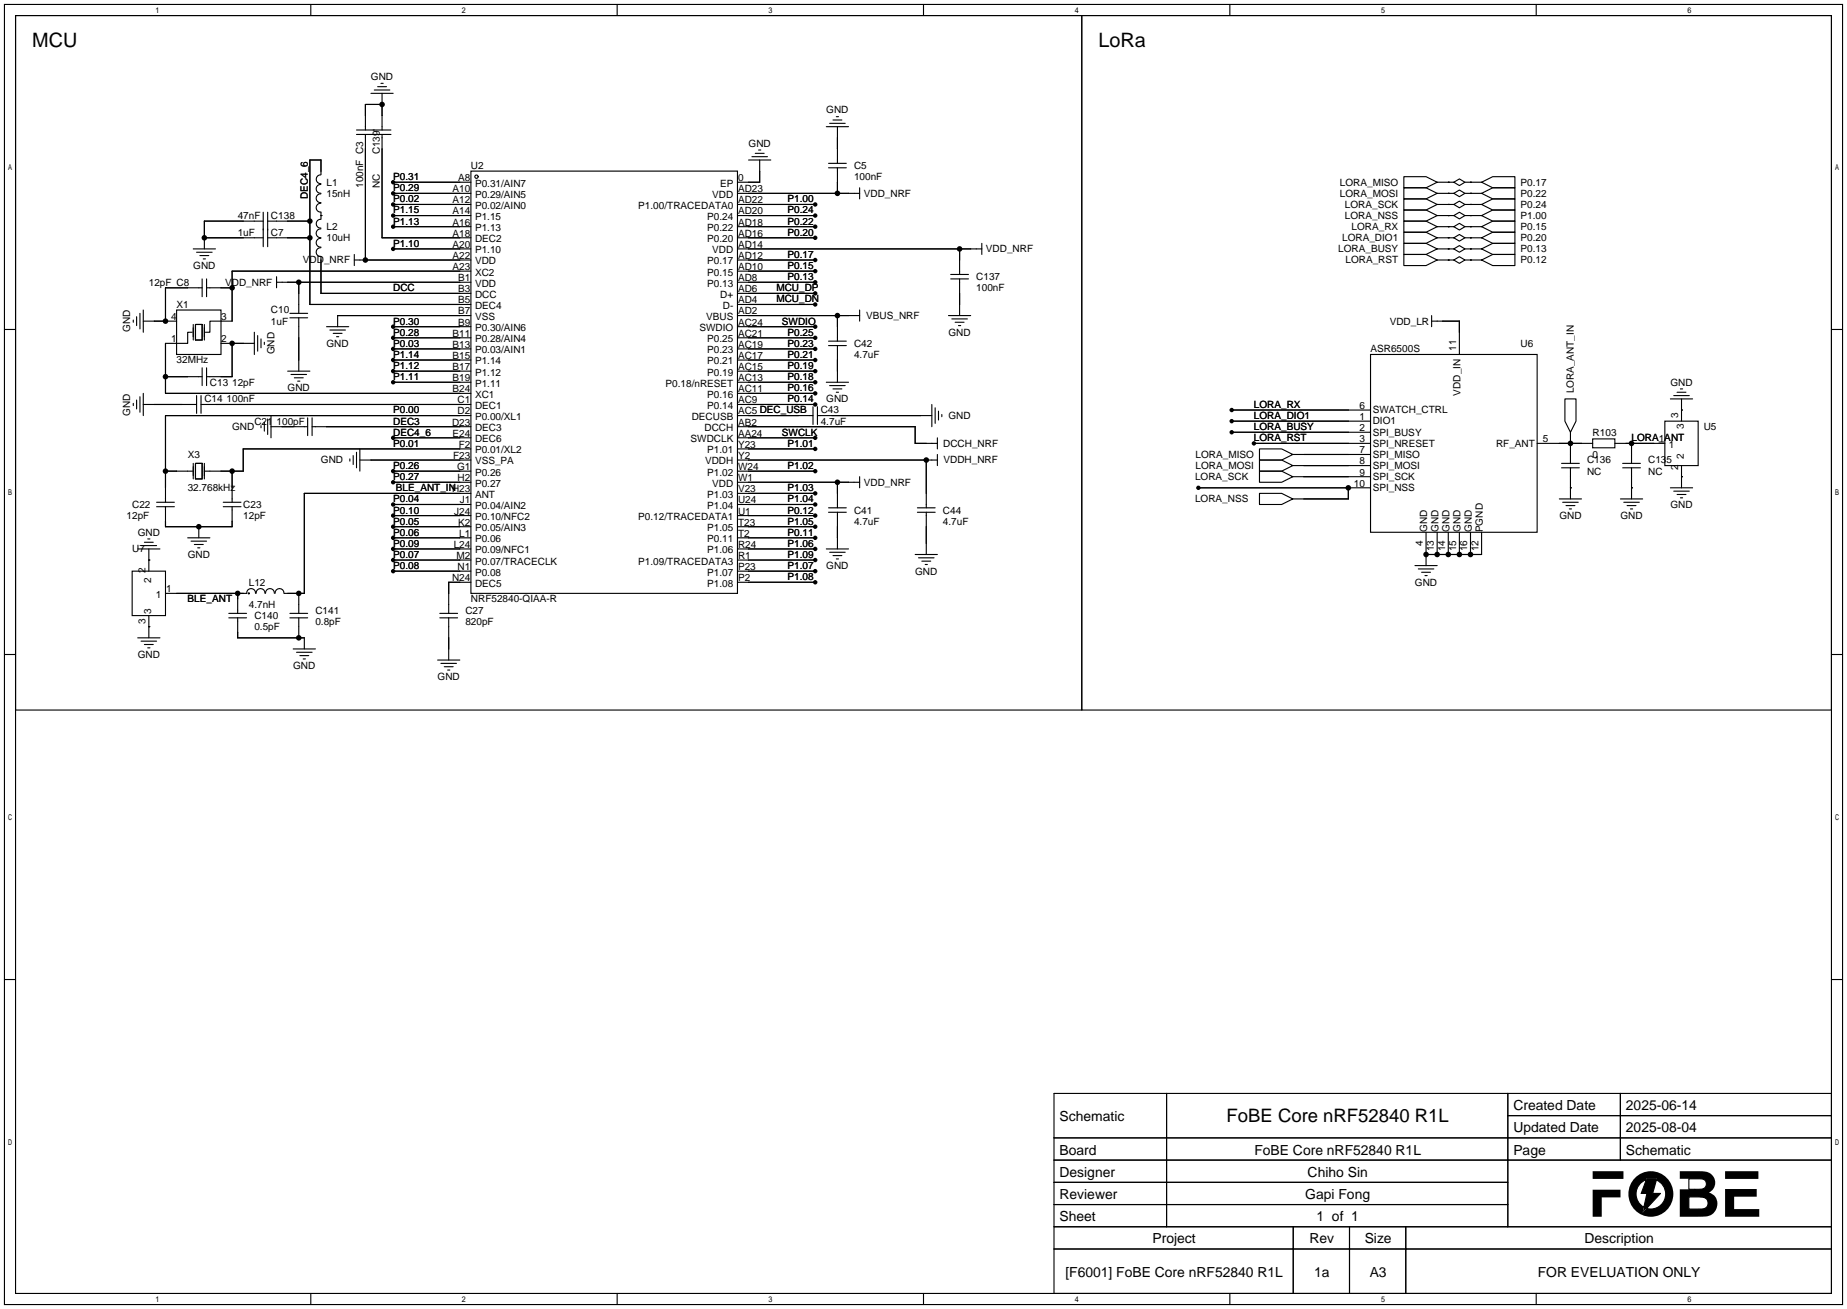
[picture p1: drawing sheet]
<svg xmlns="http://www.w3.org/2000/svg" width="422mm" height="299mm" viewBox="0 0 422 299" stroke-linecap="round" stroke-linejoin="round" font-family="sans-serif">
<g fill="#000">
<path d="M364.2 271.9h6.4v1.8h-4.3v4.4h-2.1zM364.2 267.7h7.1v1.8h-7.1zM376.7 269.3h2.2l-.9 3.5h1.8l-4.1 4.4 1-4.4h-1.4zM394.5 271.8h7.3v1.7h-5.2v2.9h5.7v1.7h-7.8zM394.5 267.7h7.6v1.8h-7.6z"/>
<path d="M372.4 272.9a5.2 5.2 0 0 0 10.3 0 5.2 5.2 0 0 0-10.3 0zM375 270.6l1.5-1 .2-.3h2.2l-.1 .4a3.4 3.4 0 0 1 2 4.3 3.4 3.4 0 0 1-4.2 2.2l-.9 1 .2-1.2a3.5 3.5 0 0 1-.9-5.4z"/>
<path d="M384.2 267.7v1.7l4.4 .1a1.26 1.26 0 0 1 1.6 1.2 1.26 1.26 0 0 1-1.6 1.1l-4.4 .1v6.2h3.5a7.2 7.2 0 0 0 3.9-.5 2.97 2.97 0 0 0 .7-4.1l-.5-.4-1-.5a2.6 2.6 0 0 0 1.3-3.2 2.6 2.6 0 0 0-3-1.7zM386.2 273.6h1.7a2.43 2.43 0 0 1 2.6 .9v1.2l-.6 .5-3.7 .2z"/>
<circle cx="87.4" cy="23.9" r=".63"/>
<circle cx="46.7" cy="54.4" r=".63"/>
<circle cx="70.9" cy="54.4" r=".63"/>
<circle cx="70.9" cy="50.5" r=".63"/>
<circle cx="83.6" cy="59.4" r=".63"/>
<circle cx="89.9" cy="49.3" r=".51"/>
<circle cx="89.9" cy="46.7" r=".51"/>
<circle cx="89.9" cy="41.7" r=".51"/>
<circle cx="89.9" cy="44.2" r=".51"/>
<circle cx="89.9" cy="56.9" r=".51"/>
<circle cx="89.9" cy="51.8" r=".51"/>
<circle cx="186.4" cy="49.3" r=".51"/>
<circle cx="186.4" cy="54.4" r=".51"/>
<circle cx="186.4" cy="59.4" r=".51"/>
<circle cx="186.4" cy="46.7" r=".51"/>
<circle cx="186.4" cy="51.8" r=".51"/>
<circle cx="191.5" cy="44.2" r=".63"/>
<circle cx="219.5" cy="56.9" r=".63"/>
<circle cx="37.8" cy="73.4" r=".63"/>
<circle cx="53.1" cy="65.8" r=".63"/>
<circle cx="53.1" cy="78.5" r=".63"/>
<circle cx="68.3" cy="64.5" r=".63"/>
<circle cx="89.9" cy="74.7" r=".51"/>
<circle cx="89.9" cy="79.8" r=".51"/>
<circle cx="89.9" cy="77.2" r=".51"/>
<circle cx="186.4" cy="74.7" r=".51"/>
<circle cx="186.4" cy="62" r=".51"/>
<circle cx="186.4" cy="69.6" r=".51"/>
<circle cx="186.4" cy="67.1" r=".51"/>
<circle cx="186.4" cy="79.8" r=".51"/>
<circle cx="186.4" cy="77.2" r=".51"/>
<circle cx="186.4" cy="64.5" r=".51"/>
<circle cx="191.5" cy="72.1" r=".63"/>
<circle cx="37.8" cy="86.1" r=".63"/>
<circle cx="89.9" cy="87.4" r=".51"/>
<circle cx="89.9" cy="82.3" r=".51"/>
<circle cx="89.9" cy="84.8" r=".51"/>
<circle cx="186.4" cy="87.4" r=".51"/>
<circle cx="186.4" cy="84.8" r=".51"/>
<circle cx="186.4" cy="92.5" r=".51"/>
<circle cx="186.4" cy="82.3" r=".51"/>
<circle cx="186.4" cy="89.9" r=".51"/>
<circle cx="281.7" cy="93.7" r=".51"/>
<circle cx="281.7" cy="98.8" r=".51"/>
<circle cx="281.7" cy="96.3" r=".51"/>
<circle cx="37.8" cy="107.7" r=".63"/>
<circle cx="53.1" cy="107.7" r=".63"/>
<circle cx="89.9" cy="100.1" r=".51"/>
<circle cx="89.9" cy="107.7" r=".51"/>
<circle cx="89.9" cy="110.2" r=".51"/>
<circle cx="89.9" cy="117.9" r=".51"/>
<circle cx="89.9" cy="115.3" r=".51"/>
<circle cx="186.4" cy="112.8" r=".51"/>
<circle cx="186.4" cy="100.1" r=".51"/>
<circle cx="186.4" cy="117.9" r=".51"/>
<circle cx="186.4" cy="107.7" r=".51"/>
<circle cx="186.4" cy="102.6" r=".51"/>
<circle cx="186.4" cy="115.3" r=".51"/>
<circle cx="191.5" cy="110.2" r=".63"/>
<circle cx="211.8" cy="105.2" r=".63"/>
<circle cx="274.1" cy="111.5" r=".51"/>
<circle cx="286.8" cy="101.3" r=".51"/>
<circle cx="308.4" cy="111.5" r=".63"/>
<circle cx="359.2" cy="101.3" r=".63"/>
<circle cx="373.1" cy="101.3" r=".63"/>
<circle cx="45.5" cy="120.4" r=".63"/>
<circle cx="54.4" cy="135.6" r=".63"/>
<circle cx="68.3" cy="135.6" r=".63"/>
<circle cx="89.9" cy="125.5" r=".51"/>
<circle cx="89.9" cy="120.4" r=".51"/>
<circle cx="89.9" cy="122.9" r=".51"/>
<circle cx="89.9" cy="128" r=".51"/>
<circle cx="89.9" cy="130.6" r=".51"/>
<circle cx="186.4" cy="125.5" r=".51"/>
<circle cx="186.4" cy="122.9" r=".51"/>
<circle cx="186.4" cy="133.1" r=".51"/>
<circle cx="186.4" cy="120.4" r=".51"/>
<circle cx="186.4" cy="128" r=".51"/>
<circle cx="186.4" cy="130.6" r=".51"/>
<circle cx="326.1" cy="126.7" r=".63"/>
<circle cx="328.7" cy="126.7" r=".63"/>
<circle cx="331.2" cy="126.7" r=".63"/>
<circle cx="333.8" cy="126.7" r=".63"/>
<circle cx="336.3" cy="126.7" r=".63"/>
<circle cx="68.3" cy="145.8" r=".63"/>
</g>
<g fill="none" stroke="#000" stroke-width=".25">
<path d="M1 1h420.4v297.2h-420.4zM3.6 3.6h415.2v292.1h-415.2zM3.6 3.6h243.8v158.7h-243.8zM71.1 1v2.6M86.4 19.8h2M87.1 19.1h.5M141.1 1v2.6M211.2 1v2.6M247.4 3.6h171.4v158.7h-171.4zM281.3 1v2.6M351.3 1v2.6M73.4 40a1.01 1.01 0 0 0-1.1 1 1.01 1.01 0 0 0 1.1 1"/>
<path d="M73.4 39.9v-3.3h-2.5v33h36.8M81.5 29.7h7.9M81.5 30.7h7.9M83.6 30.7v28.7M84.8 21.3h5.1M85.6 20.6h3.6M87.4 30.7v23.7h20.3M87.4 21.3v8.4M87.4 23.9h-3.8v5.8M107.7 39.1h61v96.5h-61zM171.2 36.6h5.1M172 35.8h3.5"/>
<path d="M172.7 35.1h2.1M173.5 34.3h.5M173.7 36.6v5.1h-5M189 29h5.1M189.5 38.4h4M189.5 37.3h4M189.7 28.2h3.6M190.5 27.4h2M191.3 26.7h.5M191.5 29v8.3M191.5 38.4v5.8M44.2 56.9h5.1"/>
<path d="M45 57.7h3.5M45.7 58.4h2.1M46.5 59.2h.5M46.7 54.4h13.5M60.2 50.5h-13.5v6.4M60.2 48.5v7.9M61.2 54.4h9.7M61.2 50.5h9.7M61.2 48.5v7.9M73.4 54.5a1.01 1.01 0 0 0-1.1 1 1.01 1.01 0 0 0 1.1 1M73.4 52.3a1.01 1.01 0 0 0-1.1 1 1.01 1.01 0 0 0 1.1 1M73.4 44.3a1.01 1.01 0 0 0-1.1 1 1.01 1.01 0 0 0 1.1 1"/>
<path d="M73.4 42.2a1.01 1.01 0 0 0-1.1 1 1.01 1.01 0 0 0 1.1 1M73.4 50.1a1.01 1.01 0 0 0-1.1 1 1.01 1.01 0 0 0 1.1 1M73.4 56.6a1.01 1.01 0 0 0-1.1 1 1.01 1.01 0 0 0 1.1 1v8.5h34.3M73.4 46.5a1.01 1.01 0 0 0-1.1 1 1.01 1.01 0 0 0 1.1 1M73.4 49.3h.1M73.4 48.5v1.5M81 59.4h26.7M81 58.2v2.5M89.9 41.7h17.8M89.9 44.2h17.8M89.9 46.7h17.8M89.9 49.3h17.8"/>
<path d="M89.9 51.8h17.8M89.9 56.9h17.8M168.7 44.2h27.9M168.7 46.7h17.7M168.7 49.3h17.7M168.7 51.8h17.7M168.7 54.4h17.7M168.7 56.9h55.8M168.7 59.4h17.7M196.6 42.9v2.6M219.5 56.9v5.8M224.5 55.6v2.6"/>
<path d="M321.1 40.4h5l2.6 1.3-2.6 1.2h-5zM321.1 42.9h5l2.6 1.3-2.6 1.3h-5zM321.1 45.5h5l2.6 1.2-2.6 1.3h-5zM321.1 48h5l2.6 1.3-2.6 1.2h-5zM321.1 50.5h5l2.6 1.3-2.6 1.3h-5zM321.1 53.1h5l2.6 1.3-2.6 1.2h-5zM321.1 55.6h5l2.6 1.3-2.6 1.3h-5zM321.1 58.2h5l2.6 1.2-2.6 1.3h-5zM328.7 41.7h3.8M328.7 44.2h3.8M328.7 46.7h3.8M328.7 49.3h3.8"/>
<path d="M328.7 51.8h3.8M328.7 54.4h3.8M328.7 56.9h3.8M328.7 59.4h3.8M331.2 41.7h.1M331.2 44.2h.1M331.2 46.7h.1M331.2 49.3h.1M331.2 51.8h.1M331.2 54.4h.1M331.2 56.9h.1M331.2 59.4h.1"/>
<path d="M332.5 41.7l1.3-.8 1.2 .8-1.2 .7zM332.5 44.2l1.3-.8 1.2 .8-1.2 .8zM332.5 46.7l1.3-.7 1.2 .7-1.2 .8zM332.5 49.3l1.3-.8 1.2 .8-1.2 .7zM332.5 51.8l1.3-.7 1.2 .7-1.2 .8zM332.5 54.4l1.3-.8 1.2 .8-1.2 .7zM332.5 56.9l1.3-.8 1.2 .8-1.2 .8zM332.5 59.4l1.3-.7 1.2 .7-1.2 .8zM335 41.7h3.8M335 44.2h3.8M335 46.7h3.8M335 49.3h3.8"/>
<path d="M335 51.8h3.8M335 54.4h3.8M335 56.9h3.8M335 59.4h3.8M336.3 41.7h.1M336.3 44.2h.1M336.3 46.7h.1M336.3 49.3h.1M336.3 51.8h.1M336.3 54.4h.1M336.3 56.9h.1M336.3 59.4h.1"/>
<path d="M338.8 41.7l2.6-1.3h5.1v2.5h-5.1zM338.8 44.2l2.6-1.3h5.1v2.6h-5.1zM338.8 46.7l2.6-1.2h5.1v2.5h-5.1zM338.8 49.3l2.6-1.3h5.1v2.5h-5.1zM338.8 51.8l2.6-1.3h5.1v2.6h-5.1zM338.8 54.4l2.6-1.3h5.1v2.5h-5.1zM338.8 56.9l2.6-1.3h5.1v2.6h-5.1zM338.8 59.4l2.6-1.2h5.1v2.5h-5.1zM1 75.3h2.6M30.5 73.2v.5M31.2 72.4v2M32 71.6v3.6"/>
<path d="M32.8 70.9v5M32.8 73.4h7.6M40.4 70.9h10.1v10.1h-10.1zM43.9 75.9h-1v2.6h-5.1v11.4h69.9M44.2 74.2v3.5M44.7 74.2h1.5v3.5h-1.5zM46.2 65.8h-8.4v7.6M46.2 63.8v4M46.7 74.2v3.5M47.2 65.8h5.9M47.2 63.8v4M50.5 78.5h7.7"/>
<path d="M53.1 78.5v7.6h-5.9M58.2 75.9v5.1M58.9 76.7v3.6M59.7 77.5v2M60.5 78.2v.5M63.2 64.5h44.5M63.2 63.2v2.6M66.3 72.6h4.1M66.3 71.6h4.1M68.3 64.5v7.1M68.3 72.6v12.2M74.7 74.7h5.1"/>
<path d="M75.4 75.4h3.6M76.2 76.2h2M77 77h.5M89.9 74.7h17.8M89.9 77.2h17.8M89.9 79.8h17.8M107.7 62h-54.6v11.4h-5.1v2.5h-1M107.7 72.1h-30.5v2.6M168.7 62h17.7M168.7 64.5h17.7M168.7 67.1h17.7M168.7 69.6h17.7"/>
<path d="M168.7 72.1h27.9M168.7 74.7h17.7M168.7 77.2h17.7M168.7 79.8h17.7M189.5 79h4M189.5 78h4M191.5 72.1v5.9M191.5 79v8.4M196.6 70.9v2.5M216.9 72.1h5.1M217.4 63.8h4.1M217.4 62.7h4.1"/>
<path d="M217.7 72.9h3.5M218.4 73.7h2.1M219.2 74.4h.5M219.5 63.8v8.3M327.4 73.4h6.4v7.6M327.4 72.1v2.6M418.8 75.3h2.6M30.5 92.2v.5M31.2 91.4v2.1M32 90.7v3.5M32.8 92.5h12.2M32.8 89.9v5.1"/>
<path d="M37.8 86.1h8.4M45 90.4v4.1M46 92.5h61.7M46 90.4v4.1M46.2 84.1v4M47.2 84.1v4M59.7 97.3v.5M60.5 96.5v2.1M61.2 95.8v3.5M62 97.5h8.4M62 95v5.1M65.8 84.8h5.1"/>
<path d="M66.5 85.6h3.6M67.3 86.4h2M68.1 87.1h.5M70.4 95.5v4.1M71.4 97.5h36.3M71.4 95.5v4.1M89.9 82.3h17.8M89.9 84.8h17.8M89.9 87.4h17.8M107.7 95h-69.9v19.8M168.7 82.3h17.7M168.7 84.8h17.7"/>
<path d="M168.7 87.4h17.7M168.7 89.9h17.7M168.7 92.5h17.7M168.7 95h17.2M168.7 97.5h40.6v3.8h5.1M185.9 93v4M186.9 95h26.2M186.9 93v4M189 87.4h5.1M189.7 88.1h3.6M190.5 88.9h2M191.3 89.7h.5"/>
<path d="M213.1 92.5v5M213.9 93.2v3.6M214.6 94v2M215.4 94.7v.5M281.7 96.3h31.7M281.7 98.8h31.7M281.7 93.7h31.7M313.4 81h38.1v40.7h-38.1zM357.9 91.2h2.5v5.1l-1.2 2.5-1.3-2.5zM359.2 98.8v7.1M380.7 96.3h7.7v10.1h-7.7zM382 91.2h5.1"/>
<path d="M382.8 90.4h3.5M383.5 89.7h2.1M384.3 88.9h.5M384.6 93.7h.1M384.6 91.2v5.1M35.8 114.8h4.1M35.8 115.8h4.1M37.8 107.7h6.4M37.8 115.8v4.6h15.3v-4.6M44.2 105.9v3.6M44.7 105.9h1.5v3.6h-1.5zM46.7 105.9v3.6"/>
<path d="M51.1 114.8h4M51.1 115.8h4M53.1 107.7v7.1M80 104.9v.5M80.8 104.1v2.1M81.5 103.4v3.5M82.3 105.2h25.4M82.3 102.6v5.1M89.9 100.1h17.8M89.9 107.7h17.8M89.9 110.2h17.8M89.9 115.3h17.8"/>
<path d="M89.9 117.9h17.8M107.7 102.6h-52.1v5.1h-8.9M107.7 112.8h-38.1v22.8h-4.6M168.7 100.1h17.7M168.7 102.6h17.7M168.7 105.2h45.7M168.7 107.7h17.7M168.7 110.2h27.9M168.7 112.8h17.7M168.7 115.3h17.7M168.7 117.9h17.7M189.5 117.1h4"/>
<path d="M189.5 116.1h4M191.5 110.2v5.9M191.5 117.1v8.4M196.6 109v2.5M209.8 117.1h4.1M209.8 116.1h4.1M211.8 105.2v10.9M211.8 117.1v9.6M214.4 100.1v2.5M214.4 103.9v2.5M274.1 111.5h39.3M286.8 101.3h26.6"/>
<path d="M288 102.6h5.1l2.6 1.3-2.6 1.3h-5.1zM288 105.2h5.1l2.6 1.2-2.6 1.3h-5.1zM288 107.7h5.1l2.6 1.3-2.6 1.2h-5.1zM288 112.8h5.1l2.6 1.2-2.6 1.3h-5.1zM295.7 103.9h17.7M295.7 106.4h17.7M295.7 109h17.7M308.4 111.5v2.5h-12.7M351.5 101.3h12.7M356.6 114h5.1M357.1 106.9h4.1M357.1 105.9h4.1"/>
<path d="M357.4 114.8h3.5M358.1 115.6h2.1M358.9 116.3h.5M359.2 111.5h.1M359.2 106.9v7.1M364.2 100.3h5.1v2.1h-5.1zM369.3 101.3h11.4M370.6 114h5.1M371.1 106.9h4.1M371.1 105.9h4.1M371.3 114.8h3.6M372.1 115.6h2"/>
<path d="M372.9 116.3h.5M373.1 111.5h.1M373.1 101.3v4.6M373.1 106.9v7.1M382 111.5h5.1M382.8 112.3h3.5M383.5 113h2.1M384.3 113.8h.5M384.6 109h.1M384.6 106.4v5.1M30.2 130.6h7.6v10.1h-7.6zM31.5 125.5h5.1"/>
<path d="M32.3 124.7h3.5M33 124h2.1M33.8 123.2h.5M34 128h.1M34 125.5v5.1M37.8 135.6h18.6M42.9 122.9h5.1M43.7 123.7h3.5M44.4 124.5h2.1M45.2 125.2h.5M45.5 120.4v2.5M54.4 135.6v4.6"/>
<path d="M56.4 135.6a1.01 1.01 0 0 1 1-1.1 1.01 1.01 0 0 1 1 1.1M58.6 135.6a1.01 1.01 0 0 1 1-1.1 1.01 1.01 0 0 1 1 1.1M60.7 135.6a1.01 1.01 0 0 1 1-1.1 1.01 1.01 0 0 1 1 1.1M62.9 135.6a1.01 1.01 0 0 1 1-1.1 1.01 1.01 0 0 1 1 1.1M68.3 135.6v4.6M89.9 120.4h17.8M89.9 122.9h17.8M89.9 125.5h17.8M89.9 128h17.8M89.9 130.6h17.8M107.7 133.1h-5.1v7.1M168.7 120.4h17.7"/>
<path d="M168.7 122.9h17.7M168.7 125.5h17.7M168.7 128h17.7M168.7 130.6h17.7M168.7 133.1h17.7M189 125.5h5.1M189.7 126.2h3.6M190.5 127h2M191.3 127.8h.5M209.3 126.7h5.1M210.1 127.5h3.5M210.8 128.3h2.1"/>
<path d="M211.6 129h.5M323.6 129.3h5.1M324.4 130h3.5M325.1 130.8h2.1M325.9 131.6h.5M326.1 121.7v7.6M328.7 121.7v5M331.2 121.7v5M333.8 121.7v5M336.3 121.7v5M338.8 121.7v5h-12.7M1 149.6h2.6"/>
<path d="M31.5 145.8h5.1M32.3 146.6h3.5M33 147.3h2.1M33.8 148.1h.5M34 143.3h.1M34 140.7v5.1M52.3 140.2h4.1M52.3 141.2h4.1M54.4 141.2v4.6h15.2v2.5M66.3 140.2h4.1M66.3 141.2h4.1M67.1 148.3h5"/>
<path d="M67.8 149.1h3.6M68.3 141.2v4.6M68.6 149.9h2M69.3 150.6h.5M100.1 150.9h5.1M100.6 140.2h4M100.6 141.2h4M100.8 151.6h3.6M101.6 152.4h2M102.4 153.2h.5M102.6 141.2v9.7M418.8 149.6h2.6"/>
<path d="M1 223.9h2.6M418.8 223.9h2.6M241 249.9h177.8v45.8h-177.8zM266.8 249.9v30.5M344.8 249.9v30.5M344.8 255h74M370.6 249.9v15.3M241 260.1h177.8M241 265.2h177.8M241 270.3h103.8M241 275.3h103.8M375 270.6l1.5-.9-1.2 3.1h1.3l-.7 3.2a3.5 3.5 0 0 1-.9-5.4z"/>
<path d="M378.8 269.7a3.4 3.4 0 0 1 2 4.3 3.4 3.4 0 0 1-4.2 2.2l3.2-3.4h-1.8zM386.2 273.6h3.1a1.36 1.36 0 0 1 1.3 1.5 1.36 1.36 0 0 1-1.5 1.3h-2.9zM386.2 269.4l2.4 .1a1.26 1.26 0 0 1 1.6 1.2 1.26 1.26 0 0 1-1.6 1.1l-2.4 .1zM71.1 295.7v2.5M141.1 295.7v2.5M211.2 295.7v2.5M241 280.4h177.8M241 285.5h177.8M281.3 295.7v2.5M295.8 280.4v15.3M308.6 280.4v15.3M321.5 280.4v15.3"/>
<path d="M351.3 295.7v2.5"/>
<circle cx="109" cy="40.4" r=".38"/>
<circle cx="56.9" cy="135.6" r=".13"/>
</g>
<g font-size="4.5">
<text x="7.4" y="10.6">MCU</text>
<text x="251.2" y="10.6">LoRa</text>
</g>
<text font-size="4.2" x="280.5" y="256.5">FoBE Core nRF52840 R1L</text>
<g font-size="3.2">
<text x="242.3" y="256.3">Schematic</text>
<text x="346.1" y="253.7">Created Date</text>
<text x="371.8" y="253.7">2025-06-14</text>
<text x="242.3" y="263.9">Board</text>
<text x="286.9" y="263.9">FoBE Core nRF52840 R1L</text>
<text x="346.1" y="258.8">Updated Date</text>
<text x="346.1" y="263.9">Page</text>
<text x="371.8" y="258.8">2025-08-04</text>
<text x="371.8" y="263.9">Schematic</text>
<text x="242.3" y="269">Designer</text>
<text x="299.1" y="269">Chiho Sin</text>
<text x="242.3" y="274.1">Reviewer</text>
<text x="298.5" y="274.1">Gapi Fong</text>
<text x="242.3" y="279.1">Sheet</text>
<text x="301.1" y="279.1">1 of 1</text>
<text x="263.6" y="284.2">Project</text>
<text x="299.5" y="284.2">Rev</text>
<text x="312.1" y="284.2">Size</text>
<text x="362.4" y="284.2">Description</text>
<text x="243.6" y="291.8">[F6001] FoBE Core nRF52840 R1L</text>
<text x="300.6" y="291.8">1a</text>
<text x="313.2" y="291.8">A3</text>
<text x="351.7" y="291.8">FOR EVELUATION ONLY</text>
</g>
<g font-size="2.3">
<text x="84.8" y="18.3">GND</text>
<text x="189" y="25.9">GND</text>
<text x="86.9" y="35.3" transform="rotate(-90 86.9 35.3)">C139</text>
<text x="171.2" y="33.6">GND</text>
<text x="89.9" y="41.2">P0.31</text>
<text x="104.8" y="41.4">A8</text>
<text x="107.7" y="38.6">U2</text>
<text x="168.8" y="41.4">0</text>
<text x="195.3" y="38.6">C5</text>
<text x="195.3" y="41.2">100nF</text>
<text x="70.4" y="45.5" transform="rotate(-90 70.4 45.5)">DEC4_6</text>
<text x="74.7" y="42.4">L1</text>
<text x="74.7" y="45">15nH</text>
<text x="83.1" y="42.9" transform="rotate(-90 83.1 42.9)">100nF C3</text>
<text x="86.9" y="42.9" transform="rotate(-90 86.9 42.9)">NC</text>
<text x="89.9" y="43.7">P0.29</text>
<text x="89.9" y="46.3">P0.02</text>
<text x="103.5" y="43.9">A10</text>
<text x="103.5" y="46.5">A12</text>
<text x="108.6" y="42.7">P0.31/AIN7</text>
<text x="108.6" y="45.2">P0.29/AIN5</text>
<text x="108.6" y="47.8">P0.02/AIN0</text>
<text x="146" y="47.8">P1.00/TRACEDATA0</text>
<text x="162.9" y="45.2">VDD</text>
<text x="164.7" y="42.7">EP</text>
<text x="168.8" y="46.5">AD22</text>
<text x="168.8" y="43.9">AD23</text>
<text x="180.1" y="46.3">P1.00</text>
<text x="197.5" y="45">VDD_NRF</text>
<text x="306.4" y="42.4">LORA_MISO</text>
<text x="306.4" y="45">LORA_MOSI</text>
<text x="307.6" y="47.5">LORA_SCK</text>
<text x="347.7" y="42.4">P0.17</text>
<text x="347.7" y="45">P0.22</text>
<text x="347.7" y="47.5">P0.24</text>
<text x="54.4" y="53.9">1uF</text>
<text x="54.4" y="50.1">47nF</text>
<text x="62" y="53.9">C7</text>
<text x="62" y="50.1">C138</text>
<text x="74.7" y="52.6">L2</text>
<text x="89.9" y="48.8">P1.15</text>
<text x="89.9" y="51.3">P1.13</text>
<text x="103.5" y="49">A14</text>
<text x="103.5" y="51.6">A16</text>
<text x="108.6" y="50.3">P1.15</text>
<text x="108.6" y="52.8">P1.13</text>
<text x="161.7" y="52.8">P0.22</text>
<text x="161.7" y="50.3">P0.24</text>
<text x="168.8" y="51.6">AD18</text>
<text x="168.8" y="49">AD20</text>
<text x="180.1" y="53.9">P0.20</text>
<text x="180.1" y="51.3">P0.22</text>
<text x="180.1" y="48.8">P0.24</text>
<text x="307.6" y="50.1">LORA_NSS</text>
<text x="309.1" y="52.6">LORA_RX</text>
<text x="347.7" y="50.1">P1.00</text>
<text x="347.7" y="52.6">P0.15</text>
<text x="74.7" y="55.1">10uH</text>
<text x="89.9" y="56.4">P1.10</text>
<text x="103.5" y="54.1">A18</text>
<text x="103.5" y="56.6">A20</text>
<text x="103.5" y="59.2">A22</text>
<text x="108.6" y="55.4">DEC2</text>
<text x="108.6" y="57.9">P1.10</text>
<text x="161.7" y="55.4">P0.20</text>
<text x="162.9" y="57.9">VDD</text>
<text x="168.8" y="59.2">AD12</text>
<text x="168.8" y="56.6">AD14</text>
<text x="168.8" y="54.1">AD16</text>
<text x="180.1" y="59">P0.17</text>
<text x="225.5" y="57.7">VDD_NRF</text>
<text x="306.1" y="57.7">LORA_BUSY</text>
<text x="306.9" y="55.1">LORA_DIO1</text>
<text x="347.7" y="55.1">P0.20</text>
<text x="347.7" y="57.7">P0.13</text>
<text x="34" y="65.3">12pF C8</text>
<text x="44.2" y="61.5">GND</text>
<text x="51.5" y="65.3">VDD_NRF</text>
<text x="69.3" y="60.2">VDD_NRF</text>
<text x="103.5" y="61.7">A23</text>
<text x="104.8" y="64.3">B1</text>
<text x="108.6" y="60.5">VDD</text>
<text x="108.6" y="63">XC2</text>
<text x="108.6" y="65.5">VDD</text>
<text x="161.7" y="65.5">P0.13</text>
<text x="161.7" y="63">P0.15</text>
<text x="161.7" y="60.5">P0.17</text>
<text x="168.8" y="64.3">AD8</text>
<text x="168.8" y="61.7">AD10</text>
<text x="180.1" y="64">P0.13</text>
<text x="180.1" y="61.5">P0.15</text>
<text x="223.3" y="64">C137</text>
<text x="307.7" y="60.2">LORA_RST</text>
<text x="347.7" y="60.2">P0.12</text>
<text x="40.4" y="70.4">X1</text>
<text x="62" y="71.7">C10</text>
<text x="89.9" y="66.6">DCC</text>
<text x="104.8" y="66.8">B3</text>
<text x="104.8" y="69.3">B5</text>
<text x="104.8" y="71.9">B7</text>
<text x="108.6" y="68.1">DCC</text>
<text x="108.6" y="70.6">DEC4</text>
<text x="164.7" y="68.1">D+</text>
<text x="165.3" y="70.6">D-</text>
<text x="168.8" y="71.9">AD2</text>
<text x="168.8" y="69.3">AD4</text>
<text x="168.8" y="66.8">AD6</text>
<text x="177.5" y="69.1">MCU_DN</text>
<text x="177.5" y="66.6">MCU_DP</text>
<text x="223.3" y="66.6">100nF</text>
<text x="29.7" y="75.9" transform="rotate(-90 29.7 75.9)">GND</text>
<text x="39.1" y="73.2">4</text>
<text x="50.5" y="73.2">3</text>
<text x="62" y="74.2">1uF</text>
<text x="89.9" y="74.2">P0.30</text>
<text x="89.9" y="76.7">P0.28</text>
<text x="103.5" y="77">B11</text>
<text x="104.8" y="74.4">B9</text>
<text x="108.6" y="73.2">VSS</text>
<text x="108.6" y="75.7">P0.30/AIN6</text>
<text x="160" y="75.7">SWDIO</text>
<text x="161.5" y="73.2">VBUS</text>
<text x="168.8" y="77">AC21</text>
<text x="168.8" y="74.4">AC24</text>
<text x="178.8" y="74.2">SWDIO</text>
<text x="180.1" y="76.7">P0.25</text>
<text x="198.1" y="72.9">VBUS_NRF</text>
<text x="216.9" y="76.7">GND</text>
<text x="317.8" y="74.2">VDD_LR</text>
<text x="39.1" y="78.2">1</text>
<text x="40.4" y="83.1">32MHz</text>
<text x="50.5" y="78.2">2</text>
<text x="62.8" y="81" transform="rotate(-90 62.8 81)">GND</text>
<text x="74.7" y="79.3">GND</text>
<text x="89.9" y="79.3">P0.03</text>
<text x="89.9" y="81.8">P1.14</text>
<text x="103.5" y="79.5">B13</text>
<text x="103.5" y="82">B15</text>
<text x="108.6" y="78.2">P0.28/AIN4</text>
<text x="108.6" y="80.8">P0.03/AIN1</text>
<text x="108.6" y="83.3">P1.14</text>
<text x="161.7" y="83.3">P0.21</text>
<text x="161.7" y="80.8">P0.23</text>
<text x="161.7" y="78.2">P0.25</text>
<text x="168.8" y="82">AC17</text>
<text x="168.8" y="79.5">AC19</text>
<text x="180.1" y="81.8">P0.21</text>
<text x="180.1" y="79.3">P0.23</text>
<text x="195.3" y="79.3">C42</text>
<text x="195.3" y="81.8">4.7uF</text>
<text x="313.4" y="80.5">ASR6500S</text>
<text x="333" y="80.2" transform="rotate(-90 333 80.2)">11</text>
<text x="347.7" y="79.3">U6</text>
<text x="48" y="88.2">C13</text>
<text x="53.1" y="88.2">12pF</text>
<text x="65.8" y="89.4">GND</text>
<text x="89.9" y="84.4">P1.12</text>
<text x="89.9" y="86.9">P1.11</text>
<text x="103.5" y="84.6">B17</text>
<text x="103.5" y="87.1">B19</text>
<text x="103.5" y="89.7">B24</text>
<text x="108.6" y="85.9">P1.12</text>
<text x="108.6" y="88.4">P1.11</text>
<text x="152.2" y="88.4">P0.18/nRESET</text>
<text x="161.7" y="85.9">P0.19</text>
<text x="168.8" y="89.7">AC11</text>
<text x="168.8" y="87.1">AC13</text>
<text x="168.8" y="84.6">AC15</text>
<text x="180.1" y="86.9">P0.18</text>
<text x="180.1" y="84.4">P0.19</text>
<text x="180.1" y="89.4">P0.16</text>
<text x="359.9" y="89.9" transform="rotate(-90 359.9 89.9)">LORA_ANT_IN</text>
<text x="382" y="88.2">GND</text>
<text x="29.7" y="95" transform="rotate(-90 29.7 95)">GND</text>
<text x="46.7" y="92">C14</text>
<text x="51.8" y="92">100nF</text>
<text x="89.9" y="94.5">P0.00</text>
<text x="104.6" y="92.2">C1</text>
<text x="104.6" y="94.7">D2</text>
<text x="108.6" y="90.9">XC1</text>
<text x="108.6" y="93.5">DEC1</text>
<text x="161.7" y="93.5">P0.14</text>
<text x="161.7" y="90.9">P0.16</text>
<text x="168.8" y="94.7">AC5 DEC_USB</text>
<text x="168.8" y="92.2">AC9</text>
<text x="180.1" y="92">P0.14</text>
<text x="187.7" y="94.5">C43</text>
<text x="189" y="92">GND</text>
<text x="216.9" y="95.8">GND</text>
<text x="286.8" y="95.8">LORA_DIO1</text>
<text x="286.8" y="93.2">LORA_RX</text>
<text x="310.9" y="93.5">6</text>
<text x="313.9" y="94.5">SWATCH_CTRL</text>
<text x="334" y="90.4" transform="rotate(-90 334 90.4)">VDD_IN</text>
<text x="383.8" y="95.7" transform="rotate(-90 383.8 95.7)">3</text>
<text x="53.1" y="98.3">GND</text>
<text x="58.2" y="97.1">C21</text>
<text x="63.2" y="97.1">100pF</text>
<text x="89.9" y="99.6">DEC4_6</text>
<text x="89.9" y="97.1">DEC3</text>
<text x="103.4" y="97.3">D23</text>
<text x="103.5" y="99.8">E24</text>
<text x="108.6" y="96">P0.00/XL1</text>
<text x="108.6" y="98.6">DEC3</text>
<text x="108.6" y="101.1">DEC6</text>
<text x="157.9" y="101.1">SWDCLK</text>
<text x="158.2" y="96">DECUSB</text>
<text x="161.1" y="98.6">DCCH</text>
<text x="168.8" y="99.8">AA24</text>
<text x="168.8" y="97.3">AB2</text>
<text x="178.8" y="99.6">SWCLK</text>
<text x="187.7" y="97.1">4.7uF</text>
<text x="286.8" y="98.3">LORA_BUSY</text>
<text x="286.8" y="100.9">LORA_RST</text>
<text x="310.9" y="96">1</text>
<text x="310.9" y="98.6">2</text>
<text x="310.9" y="101.1">3</text>
<text x="313.9" y="97">DIO1</text>
<text x="313.9" y="99.6">SPI_BUSY</text>
<text x="352.8" y="101.1">5</text>
<text x="364.2" y="99.6">R103</text>
<text x="373.1" y="100.9">LORA_ANT</text>
<text x="379.3" y="101.1">1</text>
<text x="385.1" y="98" transform="rotate(-90 385.1 98)">3</text>
<text x="389.6" y="98.3">U5</text>
<text x="42.9" y="104.7">X3</text>
<text x="73.4" y="105.9">GND</text>
<text x="89.9" y="102.1">P0.01</text>
<text x="89.9" y="107.2">P0.26</text>
<text x="103.6" y="104.9">F23</text>
<text x="104.5" y="107.4">G1</text>
<text x="104.9" y="102.4">F2</text>
<text x="108.6" y="103.6">P0.01/XL2</text>
<text x="108.6" y="106.2">VSS_PA</text>
<text x="161.2" y="106.2">VDDH</text>
<text x="161.7" y="103.6">P1.01</text>
<text x="168.8" y="107.4">W24</text>
<text x="168.8" y="104.9">Y2</text>
<text x="168.8" y="102.4">Y23</text>
<text x="180.1" y="107.2">P1.02</text>
<text x="180.1" y="102.1">P1.01</text>
<text x="215.7" y="102.1">DCCH_NRF</text>
<text x="215.8" y="105.9">VDDH_NRF</text>
<text x="273.4" y="104.7">LORA_MISO</text>
<text x="273.4" y="107.2">LORA_MOSI</text>
<text x="310.9" y="103.6">7</text>
<text x="310.9" y="106.2">8</text>
<text x="313.9" y="102.1">SPI_NRESET</text>
<text x="313.9" y="104.7">SPI_MISO</text>
<text x="313.9" y="107.2">SPI_MOSI</text>
<text x="342.1" y="102.1">RF_ANT</text>
<text x="363" y="105.9">C136</text>
<text x="364.2" y="104.7">0</text>
<text x="376.9" y="105.9">C135</text>
<text x="381.7" y="102.4">1</text>
<text x="383.8" y="107.3" transform="rotate(-90 383.8 107.3)">2</text>
<text x="385.1" y="105" transform="rotate(-90 385.1 105)">2</text>
<text x="42.9" y="112.3">32.768kHz</text>
<text x="89.9" y="109.8">P0.27</text>
<text x="90.6" y="112.3">BLE_ANT_INH23</text>
<text x="104.6" y="110">H2</text>
<text x="108.6" y="108.7">P0.26</text>
<text x="108.6" y="111.3">P0.27</text>
<text x="108.6" y="113.8">ANT</text>
<text x="161.7" y="113.8">P1.03</text>
<text x="161.7" y="108.7">P1.02</text>
<text x="162.9" y="111.3">VDD</text>
<text x="168.8" y="112.5">V23</text>
<text x="168.8" y="110">W1</text>
<text x="180.1" y="112.3">P1.03</text>
<text x="197.5" y="111">VDD_NRF</text>
<text x="273.3" y="109.8">LORA_SCK</text>
<text x="309.6" y="111.3">10</text>
<text x="310.9" y="108.7">9</text>
<text x="313.9" y="109.7">SPI_SCK</text>
<text x="313.9" y="112.3">SPI_NSS</text>
<text x="363" y="108.5">NC</text>
<text x="376.9" y="108.5">NC</text>
<text x="29" y="118.6">12pF</text>
<text x="30.2" y="116.1">C22</text>
<text x="55.6" y="116.1">C23</text>
<text x="55.6" y="118.6">12pF</text>
<text x="89.9" y="114.8">P0.04</text>
<text x="89.9" y="117.4">P0.10</text>
<text x="89.9" y="119.9">P0.05</text>
<text x="103.9" y="117.6">J24</text>
<text x="105.2" y="115.1">J1</text>
<text x="108.6" y="116.3">P0.04/AIN2</text>
<text x="108.6" y="118.9">P0.10/NFC2</text>
<text x="146" y="118.9">P0.12/TRACEDATA1</text>
<text x="161.7" y="116.3">P1.04</text>
<text x="168.8" y="117.6">U1</text>
<text x="168.8" y="115.1">U24</text>
<text x="180.1" y="114.8">P1.04</text>
<text x="180.1" y="117.4">P0.12</text>
<text x="180.1" y="119.9">P1.05</text>
<text x="195.3" y="117.4">C41</text>
<text x="195.3" y="119.9">4.7uF</text>
<text x="215.6" y="117.4">C44</text>
<text x="215.6" y="119.9">4.7uF</text>
<text x="273.3" y="114.8">LORA_NSS</text>
<text x="356.6" y="118.6">GND</text>
<text x="370.6" y="118.6">GND</text>
<text x="382" y="116.1">GND</text>
<text x="31.5" y="122.5">GND</text>
<text x="89.9" y="122.5">P0.06</text>
<text x="89.9" y="125">P0.09</text>
<text x="103.8" y="125.2">L24</text>
<text x="104.8" y="120.1">K2</text>
<text x="105" y="122.7">L1</text>
<text x="108.6" y="121.4">P0.05/AIN3</text>
<text x="108.6" y="124">P0.06</text>
<text x="161.7" y="124">P0.11</text>
<text x="161.7" y="121.4">P1.05</text>
<text x="168.8" y="125.2">R24</text>
<text x="168.8" y="122.7">T2</text>
<text x="168.8" y="120.1">T23</text>
<text x="180.1" y="125">P1.06</text>
<text x="180.1" y="122.5">P0.11</text>
<text x="325.4" y="124.7" transform="rotate(-90 325.4 124.7)">4</text>
<text x="326.4" y="121.6" transform="rotate(-90 326.4 121.6)">GND</text>
<text x="327.9" y="126" transform="rotate(-90 327.9 126)">13</text>
<text x="329" y="121.6" transform="rotate(-90 329 121.6)">GND</text>
<text x="330.5" y="126" transform="rotate(-90 330.5 126)">14</text>
<text x="331.5" y="121.6" transform="rotate(-90 331.5 121.6)">GND</text>
<text x="333" y="126" transform="rotate(-90 333 126)">15</text>
<text x="334" y="121.6" transform="rotate(-90 334 121.6)">GND</text>
<text x="335.6" y="126" transform="rotate(-90 335.6 126)">16</text>
<text x="336.6" y="121.6" transform="rotate(-90 336.6 121.6)">GND</text>
<text x="338.1" y="126" transform="rotate(-90 338.1 126)">12</text>
<text x="339.1" y="121.6" transform="rotate(-90 339.1 121.6)">PGND</text>
<text x="30.2" y="126.3">U7</text>
<text x="33.3" y="130.9" transform="rotate(-90 33.3 130.9)">2</text>
<text x="42.9" y="127.5">GND</text>
<text x="89.9" y="130.1">P0.08</text>
<text x="89.9" y="127.5">P0.07</text>
<text x="104.4" y="127.8">M2</text>
<text x="104.6" y="130.3">N1</text>
<text x="108.6" y="126.5">P0.09/NFC1</text>
<text x="108.6" y="129">P0.07/TRACECLK</text>
<text x="108.6" y="131.6">P0.08</text>
<text x="146" y="129">P1.09/TRACEDATA3</text>
<text x="161.7" y="131.6">P1.07</text>
<text x="161.7" y="126.5">P1.06</text>
<text x="168.8" y="130.3">P23</text>
<text x="168.8" y="127.8">R1</text>
<text x="180.1" y="127.5">P1.09</text>
<text x="180.1" y="130.1">P1.07</text>
<text x="189" y="130.1">GND</text>
<text x="209.3" y="131.3">GND</text>
<text x="34.6" y="133.3" transform="rotate(-90 34.6 133.3)">2</text>
<text x="35.6" y="136.7">1</text>
<text x="38" y="135.4">1</text>
<text x="42.9" y="137.7">BLE_ANT</text>
<text x="56.9" y="133.9">L12</text>
<text x="103.4" y="132.8">N24</text>
<text x="107.7" y="137.7">NRF52840-QIAA-R</text>
<text x="108.6" y="134.1">DEC5</text>
<text x="161.7" y="134.1">P1.08</text>
<text x="168.8" y="132.8">P2</text>
<text x="180.1" y="132.6">P1.08</text>
<text x="323.6" y="133.9">GND</text>
<text x="33.3" y="142.6" transform="rotate(-90 33.3 142.6)">3</text>
<text x="34.6" y="140.3" transform="rotate(-90 34.6 140.3)">3</text>
<text x="56.9" y="139">4.7nH</text>
<text x="58.2" y="141.5">C140</text>
<text x="72.1" y="140.2">C141</text>
<text x="72.1" y="142.8">0.8pF</text>
<text x="106.4" y="140.2">C27</text>
<text x="106.4" y="142.8">820pF</text>
<text x="58.2" y="144">0.5pF</text>
<text x="31.5" y="150.4">GND</text>
<text x="67.1" y="152.9">GND</text>
<text x="100.1" y="155.5">GND</text>
</g>
</svg>
